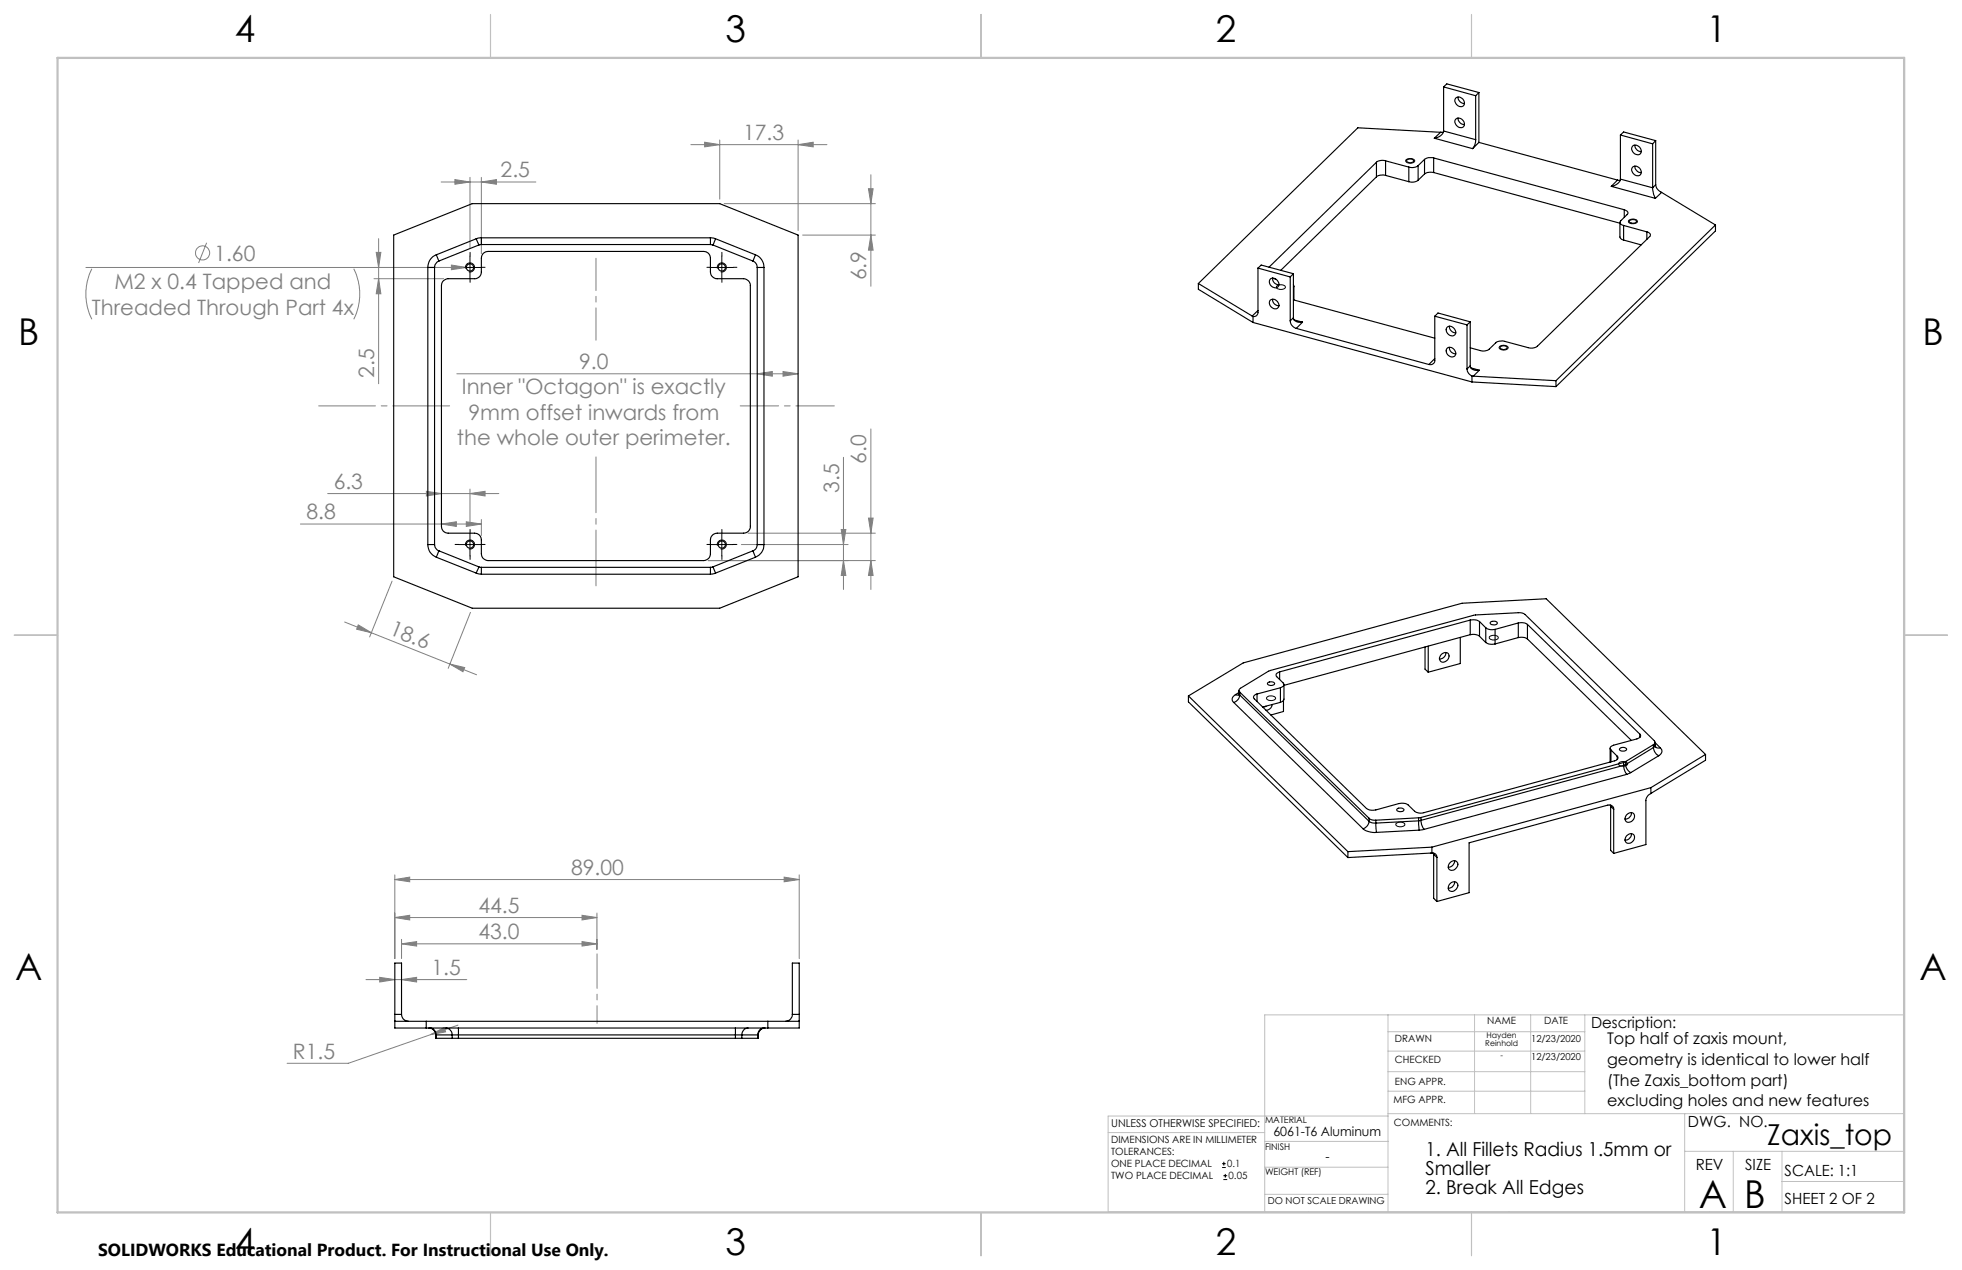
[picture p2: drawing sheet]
<svg xmlns="http://www.w3.org/2000/svg" width="432mm" height="279mm" viewBox="0 0 432 279" stroke-linecap="round" stroke-linejoin="round" font-family="sans-serif">
<g fill="none" stroke="#808080" stroke-width=".22">
<path d="M100.1 39.5l3.3 .5-3.3 .5zM103.4 39v15.5M105.9 39v16.8M152 31.8h30M155.1 31.3l3.3 .5-3.3 .5zM158.4 30.8v13M175.6 31.8l3.4-.5v1zM175.6 30.8v19.9M191.7 38.5v24.5M18.9 58.8h85.3M20.2 59.1a12.5 12.5 0 0 0 0 11.1M45.5 53.4l-1.8 4.5"/>
<path d="M77.9 59.1a12.5 12.5 0 0 1 0 11.1M82.8 55.5h1l-.5 3.3zM83.3 52.5v31.9M97.1 40h20.8M99.3 58.3l3.3 .5-3.3 .5zM105.9 40l3.4-.5v1zM159.4 44.8h33.3M176.6 51.7h16.1M191.1 41.5h1.1l-.5 3.3zM191.7 51.7l.5 3.3h-1.1zM82.3 61.3h15.3M83.3 61.3l.5 3.3h-1z"/>
<path d="M100.5 82.2h75.1M166.7 82.2l3.3-.5v1.1zM172.3 81.7l3.3 .5-3.3 .6zM191.7 94.4v35.3M66.1 115.3h39.8M72.1 108.6h37.7M93.8 108.1l3.4 .5-3.4 .5zM97.2 115.3l3.2-.5v1zM102.6 114.8l3.3 .5-3.3 .5zM103.4 108.6l3.4-.5v1zM103.4 107.6v7.9M105.9 114.3v3.5"/>
<path d="M163.2 119.8h23.5M164.6 117.3h28.1M185.1 116.5h1.1l-.6 3.3zM185.6 100.6v29.1M191.1 114h1.1l-.5 3.3zM75.8 136.8l29.1 11.6M78.8 137.5l2.9 1.7-3.2-.8zM86.3 127.8l-4.9 12.3M103.5 134.7l-4.9 12.3M155.9 123.3h36.8M185.6 123.3l.6 3.3h-1.1zM191.7 123.3l.5 3.3h-1.1z"/>
<path d="M99 146.1l3.3 .8-.4 .9zM86.9 193.5l3.3-.5v1zM86.9 192.5v18.4M86.9 193.5h89M172.6 193l3.3 .5-3.3 .5zM175.9 192.5v18.4M80.5 215.5h22.2M83.6 215l3.3 .5-3.3 .5zM86.9 201.9l3.3-.5v1zM86.9 201.9h44.5M88.4 207.6l3.3-.4v.9zM88.4 215.5l3.3-.5v1z"/>
<path d="M88.4 206.7v4.2M88.4 207.6h43M128.1 207.2l3.3 .4-3.3 .5zM128.1 201.4l3.3 .5-3.3 .5zM131.4 200.9v8M94.8 227.6l3-1.5 .3 .9zM100.8 225.5l-24.1 8.4h-13.5"/>
<circle cx="44.6" cy="55.6" r="1.56"/>
</g>
<g fill="none" stroke="#000" stroke-width=".22">
<path d="M309.5 35.1a1.34 1.34 0 0 1 1.9 .3 1.22 1.22 0 0 1-2-.1zM100.9 58.8h5M102.5 59.1a.99 .99 0 0 1 .9-1.2 .99 .99 0 0 1 1 1 .99 .99 0 0 1-1.2 .9M103.4 56.3v5M156.4 58.8h5M157.9 59.1a.99 .99 0 0 1 .9-1.2 .99 .99 0 0 1 1 1 .99 .99 0 0 1-1.2 .9M158.9 56.3v5M358.4 48.5a1.22 1.22 0 0 1 2 .3 1.29 1.29 0 0 1-2 0zM281 63a1.28 1.28 0 0 1 1.9 .2 1.21 1.21 0 0 1-2-.1zM330 76.2a1.34 1.34 0 0 1 1.9 .3 1.22 1.22 0 0 1-2-.1zM100.9 119.8h5M103.4 117.3v5"/>
<path d="M156.4 119.8h5M158.9 117.3v5M102.5 120.1a.99 .99 0 0 1 .9-1.3 .99 .99 0 0 1 1 1.1 .99 .99 0 0 1-1.2 .9M157.9 120.1a.99 .99 0 0 1 .9-1.3 .99 .99 0 0 1 1 1.1 .99 .99 0 0 1-1.2 .9M278.9 153.4a1.29 1.29 0 0 1 1.8 .2 1.21 1.21 0 0 1-2 0zM327.9 140a1.26 1.26 0 0 1 1.8 .3 1.2 1.2 0 0 1-1.9-.1zM356.3 167.8a1.12 1.12 0 0 1 1.9 .4 1.29 1.29 0 0 1-2-.2zM307.3 181.1a1.26 1.26 0 0 1 1.9 .3 1.21 1.21 0 0 1-2-.1zM269 256.9h.8M269 256h.8M269.2 259.5h.9M269.2 258.7h.9"/>
<path d="M269.3 255.6v.8M269.7 258.3v.8"/>
</g>
<path d="M131.2 56.8v18" fill="none" stroke="#808080" stroke-width=".22" stroke-dasharray="15.2 1.3 1.3 1.3" stroke-dashoffset="8.1"/>
<path d="M99 89.3h-28.9" fill="none" stroke="#808080" stroke-width=".22" stroke-dasharray="15.2 1.3 1.3 1.3" stroke-dashoffset="2.7"/>
<path d="M131.2 128.9v-28.4" fill="none" stroke="#808080" stroke-width=".22" stroke-dasharray="15.2 1.3 1.3 1.3" stroke-dashoffset="3"/>
<path d="M183.6 89.3h-20.7" fill="none" stroke="#808080" stroke-width=".22" stroke-dasharray="15.2 1.3 1.3 1.3" stroke-dashoffset="6.8"/>
<path d="M131.4 209.9v15.3" fill="none" stroke="#808080" stroke-width=".22" stroke-dasharray="15.2 1.3 1.3 1.3" stroke-dashoffset="7.6"/>
<path d="M418.9 223.3v43.3" fill="none" stroke="#c0c0c0" stroke-width=".22" stroke-dasharray="15.2 1.3 1.3 1.3" stroke-dashoffset="5"/>
<g fill="none" stroke="#c0c0c0" stroke-width=".22">
<path d="M305.5 223.3v43.3M305.5 235.8h43.3M305.5 231.2h43.3M305.5 227h43.3M324.5 223.3v21.7M336.9 223.3v21.7M348.8 223.3v21.7M243.9 249.2h34.4M278.3 256.8h27.2M278.3 251.1h27.3M305.5 245h113.4M305.5 240.1h43.3"/>
<path d="M305.5 245.5h-61.6v21.1h175M370.8 245v21.6M370.8 253.3h48.1M381.5 253.3v13.3M392.2 259.9h26.7M392.2 253.3v13.3M278.3 262.7h27.2M418.9 265.1v-41.8h-140.6v43.3"/>
</g>
<path d="M108 3.2v9.5M215.9 3.2v9.5M323.8 3.2v9.5M3.1 139.7h9.6M419.1 139.7h9.5M108 266.7v9.6M215.9 266.7v9.6M323.8 266.7v9.6" fill="none" stroke="#c0c0c0" stroke-width=".25"/>
<path d="M12.7 12.7h406.4v254h-406.4z" fill="none" stroke="#c0c0c0" stroke-width=".5"/>
<g fill="none" stroke="#000" stroke-width=".22" stroke-dasharray="15.2 1.3 1.3 1.3">
<path d="M101 58.8h-.8M103.5 56.3v-.8M106 58.8h.8M156.4 58.8h-.8M158.9 56.3v-.8M161.4 58.8h.8M103.5 61.3v.8M158.9 61.3v.8M101 119.8h-.8M103.5 117.3v-.8M106 119.8h.8M156.4 119.8h-.8"/>
<path d="M158.9 117.3v-.8M161.4 119.8h.8M103.5 122.3v.8M158.9 122.3v.8"/>
</g>
<g fill="#808080">
<path d="M99.3 58.3l3.3 .5-3.3 .5z"/>
<path d="M99 146.1l3.3 .8-.4 .9zM78.8 137.5l2.9 1.7-3.2-.8z"/>
<path d="M105.9 40l3.4-.5v1zM100.1 39.5l3.3 .5-3.3 .5zM103.4 108.6l3.4-.5v1zM93.8 108.1l3.4 .5-3.4 .5zM172.3 81.7l3.3 .5-3.3 .6zM166.7 82.2l3.3-.5v1.1z"/>
<path d="M155.1 31.3l3.3 .5-3.3 .5zM175.6 31.8l3.4-.5v1zM97.2 115.3l3.2-.5v1zM102.6 114.8l3.3 .5-3.3 .5zM88.4 207.6l3.3-.4v.9zM128.1 207.2l3.3 .4-3.3 .5zM86.9 201.9l3.3-.5v1zM128.1 201.4l3.3 .5-3.3 .5zM83.6 215l3.3 .5-3.3 .5zM88.4 215.5l3.3-.5v1zM86.9 193.5l3.3-.5v1zM172.6 193l3.3 .5-3.3 .5zM94.8 227.6l3.3-.6-.3-.9z"/>
<path d="M185.6 123.3l.6 3.3h-1.1zM185.1 116.5h1.1l-.6 3.3zM191.7 123.3l.5 3.3h-1.1zM191.1 114h1.1l-.5 3.3z"/>
<path d="M82.8 55.5h1l-.5 3.3zM83.3 61.3l.5 3.3h-1zM191.1 41.5h1.1l-.5 3.3zM191.7 51.7l.5 3.3h-1.1z"/>
</g>
<g fill="none" stroke="#000" stroke-width=".25">
<path d="M317.7 19.1l7.1 2M317.7 19.1v9.7M317.7 19.1l.7-.6 7.1 1.9M302.9 35.7l-23.6 23.1M302.9 35.7v3.2M302.9 38.9l-21 20.6M304.9 35.4a2.22 2.22 0 0 0-2 .3M304.9 38.6a2.22 2.22 0 0 0-2 .3M304.9 35.4l5.2 1.4M304.9 35.4v3.2M304.9 38.6l5.2 1.4M309.7 35.2a.99 .99 0 0 1 1.5 .2 .91 .91 0 0 1-1.6-.1z"/>
<path d="M310.1 36.8v3.2M312.1 36.4a2.26 2.26 0 0 1-2 .4M312.1 39.7a2.26 2.26 0 0 1-2 .3M312.1 36.4v3.3M313.5 35.1l-1.4 1.3M313.5 35.1v3.2M313.5 38.3l-1.4 1.4M315.5 34.7a2.22 2.22 0 0 0-2 .4M315.5 38a2.54 2.54 0 0 0-2 .3M315.5 34.7l42 11.4M315.5 34.7v3.3M315.5 38l41 11.1"/>
<path d="M315.7 30.4l8.4 2.3M317 29.1l-18.2-1-35.1 34.3M317 29.1l-1.3 1.3M317.7 29.1h-.7M317.7 28.8a2.19 2.19 0 0 1-2 1.6M317.7 28.8l7.1 1.9M320.4 21.5a1.23 1.23 0 0 1 1.6 .3 1.23 1.23 0 0 1 0 1.6 1.28 1.28 0 0 1-1.4-.4 1.28 1.28 0 0 1-.2-1.5zM320.4 26.2a1.21 1.21 0 0 1 1.5 .2 1.21 1.21 0 0 1 .1 1.6 1.26 1.26 0 0 1-1.4-.4 1.26 1.26 0 0 1-.2-1.4zM320.9 21.3a1.44 1.44 0 0 0 1.4 1.5M320.9 26a1.44 1.44 0 0 0 1.4 1.4M324.8 30.7a2.86 2.86 0 0 1-.7 2M324.8 21.1v9.6"/>
<path d="M325.5 31.3l-1.4 1.4M325.5 31.3l30.5 8.3M325.5 20.4l-.7 .7M325.5 20.4v10.9M356 39.6l.6 .1M356 39.6l-1.4 1.4M356.6 39.4a2.19 2.19 0 0 1-2 1.6M356.6 29.7l7.1 1.9M356.6 29.7l.7-.7 7.1 1.9M356.6 39.4l7.1 1.9M356.6 29.7v9.7M359.3 36.7a1.23 1.23 0 0 1 1.6 .3 1.23 1.23 0 0 1 0 1.6 1.28 1.28 0 0 1-1.4-.4 1.28 1.28 0 0 1-.2-1.5z"/>
<path d="M359.3 32.1a1.23 1.23 0 0 1 1.6 .3 1.23 1.23 0 0 1 0 1.5 1.28 1.28 0 0 1-1.4-.3 1.28 1.28 0 0 1-.2-1.5zM359.8 31.9a1.5 1.5 0 0 0 1.4 1.5M359.8 36.5a1.5 1.5 0 0 0 1.4 1.5M363.7 31.6v9.7M364.4 30.9l-.7 .7M364.4 30.9v9.7M86.6 51.7l17.3-6.9h54.5l17.2 6.9v75.2l-17.2 6.9h-54.5l-17.3-6.9zM94.2 58.8h1.4M94.2 58.8v61M95.6 58.8v61M96 56.1l.6 1.3M96 56.1a2.91 2.91 0 0 0-1.8 2.7"/>
<path d="M96.6 57.4a1.63 1.63 0 0 0-1 1.4M104.8 52.5l.6 1.4M104.8 52.5l-8.8 3.6M105.4 53.9l-8.8 3.5M105.9 53.8l-.5 .1M105.9 52.3l-1.1 .2M105.9 52.3v1.5M105.9 53.8h50.5M105.9 52.3h50.5M156.4 53.8l.5 .1M156.4 52.3v1.5M156.4 52.3l1.1 .2"/>
<path d="M156.9 53.9l8.8 3.5M157.5 52.5l-.6 1.4M157.5 52.5l8.8 3.6M165.7 57.4a1.48 1.48 0 0 1 1 1.4M166.3 56.1l-.6 1.3M166.3 56.1a2.91 2.91 0 0 1 1.8 2.7M166.7 58.8h1.4M166.7 58.8v61M168.1 58.8v61M276.9 59v9.7a.89 .89 0 0 1-1.1 .9M276.9 59l7.1 1.9M276.9 59l.7-.7 7.1 1.9"/>
<path d="M354.6 41l9.7 2.6M356.5 48.9v3.3l.4 .4 .4 .2M357.3 49.6l5.1 1.4M357.3 49.6v3.2M357.3 52.8l3.9 1.1M357.5 46.1a.66 .66 0 0 1 .6 .4 .66 .66 0 0 1 0 .7l-1.4 1.4a.65 .65 0 0 0 0 .7 .65 .65 0 0 0 .6 .3M357.5 46.1v1.7M358.7 48.5a1 1 0 0 1 1.5 .3 1.05 1.05 0 0 1-1.6 0zM362.4 51a.65 .65 0 0 1 .7 .3 .65 .65 0 0 1 0 .7l-24.8 24.2a2.26 2.26 0 0 1-2 .3l-5.1-1.4a2.22 2.22 0 0 0-2 .3l-1.4 1.4a2.22 2.22 0 0 1-2 .3l-2.2-.6M362.4 51v1.7M363.7 41.3l.3 1.6 .3 .7M364.4 40.6a2.19 2.19 0 0 0 1.3 1.7"/>
<path d="M364.4 40.6l-.7 .7M365.7 42.3l-1.4 1.3M365.7 42.3l11.8 7.2M377.5 49.5l-35.1 34.2M377.5 49.5v1.3l-35.1 34.3M97.6 61.8l1-.5h5.8a1.45 1.45 0 0 0 1.5-1.5v-3a1.45 1.45 0 0 1 1.5-1.5h47.5a1.45 1.45 0 0 1 1.5 1.5v3a1.51 1.51 0 0 0 1.5 1.5h5.8a1.51 1.51 0 0 1 1.4 1.5v53a1.45 1.45 0 0 1-1.4 1.5h-5.8a1.51 1.51 0 0 0-1.5 1.5v3a1.51 1.51 0 0 1-1.5 1.5h-47.5a1.51 1.51 0 0 1-1.5-1.5v-3a1.45 1.45 0 0 0-1.5-1.5h-5.8a1.45 1.45 0 0 1-1.4-1.5v-53l.1-.5zM263.7 62.4l11.9 7.1M263.7 62.4v1.2l12.1 7.3M275.6 69.5l.2 .1M275.8 69.6v1.3M275.8 70.9l48.2 13.1M276.9 68.3l-1.3 1.2"/>
<path d="M279.6 61.4a1.23 1.23 0 0 1 1.5 .3 1.23 1.23 0 0 1 0 1.5 1.28 1.28 0 0 1-1.4-.4 1.28 1.28 0 0 1-.1-1.4zM279.6 66a1.23 1.23 0 0 1 1.5 .3 1.23 1.23 0 0 1 0 1.5 1.28 1.28 0 0 1-1.4-.3 1.28 1.28 0 0 1-.1-1.5zM280.1 61.2a1.39 1.39 0 0 0 1.4 1.5M280.1 65.8a1.39 1.39 0 0 0 1.4 1.5M280.1 61.2l.7 .2M280.1 61.2h.1M284 70.6a1.83 1.83 0 0 0 1.3 1.6M284 60.9v9.7M284.7 62.7v.5M284.7 69.9a1.5 1.5 0 0 0 2 1M284.7 66l31.1 8.4M284.7 60.2l-.7 .7"/>
<path d="M284.7 60.2v9.7M284.7 69.9l-.7 .7M284.8 62.9v3.1M284.8 70.4l1.9 .5M285.3 72.2l29.2 8M286.7 70.9l-1.4 1.3M315.8 69.6v9.6a.98 .98 0 0 1-1.3 1M315.8 69.6l7.1 1.9M315.8 69.6l.7-.7 7.1 1.9M315.8 78.9l-1.3 1.3M318.4 76.7a1.22 1.22 0 0 1 1.6 .1 1.22 1.22 0 0 1 .1 1.6 1.27 1.27 0 0 1-1.4-.3 1.27 1.27 0 0 1-.3-1.4zM318.4 72.1a1.21 1.21 0 0 1 1.5 .1 1.21 1.21 0 0 1 .2 1.5 1.25 1.25 0 0 1-1.4-.2 1.25 1.25 0 0 1-.3-1.4z"/>
<path d="M319 71.8a1.45 1.45 0 0 0 1.4 1.4M319 76.4a1.39 1.39 0 0 0 1.4 1.5M322.9 71.5v9.7M323.6 70.8l-.7 .7M323.6 70.8v9.7M330.2 76.3a1.01 1.01 0 0 1 1.5 .2 .91 .91 0 0 1-1.6-.1zM322.9 81.2a1.81 1.81 0 0 0 1.1 1.5M323.6 80.5a1.44 1.44 0 0 0 2 1M323.6 80.5l-.7 .7M323.7 80.9l1.9 .6M324 82.7l.2 .1M324 82.7v1.3"/>
<path d="M324 84l18.4 1.1M324.2 82.8l18.2 .9M325.6 81.5l-1.4 1.3M342.4 83.7v1.4M94.2 119.8a2.91 2.91 0 0 0 1.8 2.8M94.2 119.8h1.4M95.6 119.8a1.52 1.52 0 0 0 1 1.4M166.7 119.8a1.39 1.39 0 0 1-1 1.4M166.7 119.8h1.4M168.1 119.8a2.91 2.91 0 0 1-1.8 2.8M96 122.6l8.8 3.5M96.6 121.2l-.6 1.4"/>
<path d="M96.6 121.2l8.8 3.5M104.8 126.1l1.1 .2M105.4 124.7l.5 .1M105.4 124.7l-.6 1.4M105.9 124.8v1.5M105.9 124.8h50.5M105.9 126.3h50.5M156.4 124.8v1.5M156.9 124.7l-.5 .1M156.9 124.7l.6 1.4M157.5 126.1l-1.1 .2M165.7 121.2l.6 1.4"/>
<path d="M165.7 121.2l-8.8 3.5M166.3 122.6l-8.8 3.5M323.6 136.4a2.67 2.67 0 0 1 2 .3M323.6 139.6a2.48 2.48 0 0 1 2 .4M323.6 136.4v3.2M323.6 136.4l-42 11.4M323.6 139.6l-41 11.2M325.6 136.7l1.4 1.4M325.6 136.7v3.3M325.6 140l1.4 1.4M327 138.1a2.41 2.41 0 0 0 2 .4M327 138.1v3.3"/>
<path d="M328.2 136.8a.89 .89 0 0 1 1.3 .4 1.02 1.02 0 0 1-1.6-.2zM329 138.5v3.2M334.2 137.1a2.54 2.54 0 0 1 2 .3M334.2 137.1l-5.2 1.4M334.2 137.1v3.2M336.2 137.4l24.7 24.1M336.2 137.4v3.2M261.5 153.1l12.1-7.3 48.2-13.1 18.5-1 35.1 34.3M261.5 153.1l35.2 34.3M261.5 153.1v1.3l35.2 34.3M271.5 154.6l28.5 27.7M271.9 152.8a1 1 0 0 0-.4 1.8"/>
<path d="M271.9 152.8h.8M272.7 152.5l-.1 .4M272.7 152.5l.1 .4M272.7 151.9v.6M272.7 152.4l-.8 .4M272.8 152.3a.49 .49 0 0 1 .2-.9l6.5-3.9 44.9-12.2 10.2-.5 1 .4 28.5 27.8a.51 .51 0 0 1-.2 .8M272.8 152.9a1.86 1.86 0 0 1-1.3 1.7M272.8 152.3l28.5 27.7M272.8 152.9l28.5 27.8M272.8 152.3v.6M276.6 152.7a.66 .66 0 0 0-.6 .3 .66 .66 0 0 0 0 .7l24.7 24.2a2.59 2.59 0 0 0 2.1 .3l5.1-1.4a2.54 2.54 0 0 1 2 .3l1.4 1.4a2.26 2.26 0 0 0 2.1 .3l41.9-11.4a.64 .64 0 0 0 .7-.3 .64 .64 0 0 0-.1-.7M276.6 152.7v1.6"/>
<path d="M278.6 155.4l-.7 .2M279 150.2a.96 .96 0 0 1 1.5 .3 .98 .98 0 0 1-1.6-.1zM280 155l-.3 .8-.5 .3-.6 .1M281.6 147.8a.66 .66 0 0 0-.7 .3 .66 .66 0 0 0 .1 .8l1.4 1.3a.66 .66 0 0 1 0 .8 .66 .66 0 0 1-.6 .3M281.6 147.8v1.7M281.8 151.3l-5.2 1.4M281.8 151.3v3.2M281.8 154.5l-3.9 1M282.5 154.1v2.4l-2.8 .8M282.6 150.6v3.3l-.2 .3-.6 .3M313.6 142.3v4.9l.7 .7M314.3 142.2v5.7"/>
<path d="M317.3 143.9a.93 .93 0 0 1 1.4-.2 .93 .93 0 0 1-.1 1.5 .94 .94 0 0 1-1.1 .5 .94 .94 0 0 1-.7-1zM318.2 143.5a1.39 1.39 0 0 1-1.4 1.5M321.4 140.2v5.8l-7.1 1.9M327 141.4a2.59 2.59 0 0 0 2 .3M334.2 140.3a2.54 2.54 0 0 1 2 .3M334.2 140.3l-5.2 1.4M336.2 140.6l22.8 22.3M307.6 177.9a.89 .89 0 0 1 1.4 .4 1.02 1.02 0 0 1-1.6-.2zM312.2 179.9l-9.4 .5M312.2 179.9v.7M312.7 179.8l-.5 .1M312.7 179.8v.7"/>
<path d="M354.4 164.6v3.1M354.4 177.1l.1 .3M354.5 177.4l.6 .6M354.5 177.4v9.7l.6 .6M354.5 165l1.4 1.4M354.5 165v2.6M355.1 178a.98 .98 0 0 0-1.3-.9l-30.5 8.3v11l-7.1 1.9M355.1 178v9.7M355.9 166.4v.7M356.5 164.7a1.05 1.05 0 0 1 1.5 .1 .96 .96 0 0 1-1.6 0zM357.3 168.4a3.3 3.3 0 0 0 .7 2M357.3 167.7v.7"/>
<path d="M357.3 167.7l-44.6 12.1M357.3 168.4l-44.6 12.1M357.8 167.5l-.5 .2M357.8 168.2l-.5 .2M357.8 168.2a2.07 2.07 0 0 0 1.1 1.8M357.8 167.5v.7M358 179.3a.93 .93 0 0 1 1-.5 .93 .93 0 0 1 .7 .9 1.22 1.22 0 0 1-1.9 .9l-.1-.8zM358 170.4l-44.6 12.1M358.9 170l-.9 .4M359.1 178.8a1.5 1.5 0 0 1-1.5 1.4M360.9 161.5a.66 .66 0 0 1 0 .7 .66 .66 0 0 1-.6 .4l-5.2 1.3a.64 .64 0 0 0-.6 .3 .64 .64 0 0 0 0 .8M360.9 161.5v.7"/>
<path d="M363.3 174.6a1.81 1.81 0 0 0-1.1 1.5v9.7l-7.1 1.9M363.3 173.3l-48.2 13.1M363.3 173.3v1.3M363.9 164.5a2.2 2.2 0 0 0 1.2 1.8M363.9 163.8l-6.1 3.7M363.9 164.5l-6.1 3.7M363.9 163.8v.7M364.3 164l.1 .3M364.3 164l-.4 .5M364.3 163.3v.7M364.3 163.4l1.1 1.1M364.3 164.3l.4 .2h.7"/>
<path d="M365.1 166.3l-6.2 3.7M365.4 164.5a1 1 0 0 1-.3 1.8M375.4 166v1.3l-12.1 7.3M375.4 166l-12.1 7.3M296.7 187.4v1.3M300 182.3a4.2 4.2 0 0 0 2.9 .8M301.3 180a1.76 1.76 0 0 0 1.5 .4M301.3 180.7l.6 .3 .9 .1M301.3 180.7a1.84 1.84 0 0 1-1.3 1.6M301.3 180v.7M302.8 181.1l.1 2M302.8 180.4v.7"/>
<path d="M312.2 180.6l.1 2M312.2 180.6l-9.4 .5M312.3 182.6l-9.4 .5M312.7 180.5l-.5 .1M312.7 180.5a3.1 3.1 0 0 0 .7 2M313.4 182.5l-1.1 .1M315.1 187.7l-18.4 1M315.1 187.7a.89 .89 0 0 1 1.1 .9M315.1 186.4v1.3M315.1 186.4l-18.4 1M315.5 187.7v.3M315.5 188v9.6l.7 .7"/>
<path d="M315.5 188l.7 .6M316.2 188.6v9.7M319.2 194.4a.93 .93 0 0 1 1.4-.2 .93 .93 0 0 1-.1 1.4 .97 .97 0 0 1-1.5 .3 .97 .97 0 0 1 .2-1.5zM319.2 189.8a.92 .92 0 0 1 1.4-.3 .92 .92 0 0 1-.1 1.5 .95 .95 0 0 1-1.5 .3 .95 .95 0 0 1 .2-1.5zM320.1 189.3a1.5 1.5 0 0 1-1.4 1.5M320.1 194a1.5 1.5 0 0 1-1.4 1.4M358 183.9a.93 .93 0 0 1 1-.5 .93 .93 0 0 1 .7 .9 1.13 1.13 0 0 1-.7 1.1 1.13 1.13 0 0 1-1.3-.4v-.5zM359.1 183.4a1.5 1.5 0 0 1-1.5 1.5M86.9 224.6h89M86.9 223.2v1.4M86.9 224.6v1.6h89v-1.6M86.9 223.2v-11.3h1.5v11.3"/>
<path d="M86.9 223.2h1.5M88.4 223.2a1.49 1.49 0 0 0 1.5 1.5M93.8 224.7v1.5M94.4 226.2a1.51 1.51 0 0 1 1.5 1.5M94.6 226.2a1.52 1.52 0 0 1 1.4 1.5M95.9 227.7h.1M95.9 227.7l.1 .7M96 227.7h3.5M96 228.4h3.5M96 227.7v.7M98.1 226.2a1.51 1.51 0 0 1 1.4 1.5M99.5 227.7h1.4"/>
<path d="M99.5 228.4h1.4M99.5 227.7v.7M100.9 226.2v1.5M100.9 227.7h61M100.9 227.7v.7M100.9 228.4h61M161.9 226.2v1.5M161.9 227.7h1.4M161.9 228.4h1.4M161.9 227.7v.7M163.3 227.7h3.5M163.3 227.7v.7"/>
<path d="M163.3 228.4h3.5M164.6 226.2a1.45 1.45 0 0 0-1.3 1.5M166.8 227.7h.1M166.8 227.7v.7M166.9 227.7l-.1 .7M168.2 226.2a1.45 1.45 0 0 0-1.4 1.5M168.4 226.2a1.51 1.51 0 0 0-1.5 1.5M169 224.7v1.5M174.4 223.2a1.49 1.49 0 0 1-1.5 1.5M174.4 223.2v-11.3h1.5v11.3M174.4 223.2h1.5M175.9 223.2v1.4"/>
<circle cx="103.4" cy="58.8" r=".81"/>
<circle cx="158.9" cy="58.8" r=".81"/>
<circle cx="103.4" cy="119.8" r=".81"/>
<circle cx="158.9" cy="119.8" r=".81"/>
</g>
<g font-size="8.5">
<text x="373.9" y="265.7">A</text>
<text x="383.8" y="265.7">B</text>
</g>
<g font-size="8.1">
<text x="51.7" y="9.3">4</text>
<text x="159.7" y="9.3">3</text>
<text x="267.6" y="9.3">2</text>
<text x="375.6" y="9.3">1</text>
<text x="4" y="76">B</text>
<text x="423.1" y="76">B</text>
<text x="3.3" y="215.7">A</text>
<text x="422.4" y="215.7">A</text>
<text x="51.7" y="276">4</text>
<text x="159.7" y="276">3</text>
<text x="267.6" y="276">2</text>
<text x="375.6" y="276">1</text>
</g>
<text font-size="6.3" x="389" y="251.9">Zaxis_top</text>
<g font-size="4.7" fill="#808080">
<text x="163.5" y="30.8">17.3</text>
<text x="110.2" y="39">2.5</text>
<text x="47.2" y="57.3">1.60</text>
<text x="25.2" y="63.7">M2 x 0.4 Tapped and</text>
<text x="190.7" y="61.7" transform="rotate(-90 190.7 61.7)">6.9</text>
<text x="20.2" y="69.2">Threaded Through Part 4x</text>
<text x="82.3" y="83.1" transform="rotate(-90 82.3 83.1)">2.5</text>
<text x="127.5" y="81.2">9.0</text>
<text x="101.7" y="86.7">Inner &quot;Octagon&quot; is exactly</text>
<text x="103.1" y="92.3">9mm offset inwards from</text>
<text x="100.6" y="97.9">the whole outer perimeter.</text>
<text x="73.4" y="107.6">6.3</text>
<text x="190.7" y="102.1" transform="rotate(-90 190.7 102.1)">6.0</text>
<text x="184.7" y="108.4" transform="rotate(-90 184.7 108.4)">3.5</text>
<text x="67.4" y="114.3">8.8</text>
<text x="85.5" y="139.6" transform="rotate(22 85.5 139.6)">18.6</text>
<text x="125.7" y="192.5">89.00</text>
<text x="105.3" y="200.8">44.5</text>
<text x="105.3" y="206.6">43.0</text>
<text x="95" y="214.5">1.5</text>
<text x="64.5" y="232.9">R1.5</text>
</g>
<g font-size="4.2">
<text x="313.7" y="254.3">1. All Fillets Radius 1.5mm or</text>
<text x="313.7" y="258.5">Smaller</text>
<text x="313.7" y="262.7">2. Break All Edges</text>
</g>
<text font-size="3.8" x="21.6" y="276.3">SOLIDWORKS Educational Product. For Instructional Use Only.</text>
<g font-size="3.5">
<text x="353.7" y="229.8">Top half of zaxis mount,</text>
<text x="353.7" y="234.3">geometry is identical to lower half</text>
<text x="353.7" y="238.8">(The Zaxis_bottom part)</text>
<text x="353.7" y="243.4">excluding holes and new features</text>
</g>
<g font-size="3.4">
<text x="350.2" y="226.2">Description:</text>
<text x="371.5" y="247.9">DWG. NO.</text>
<text x="373.2" y="257.5">REV</text>
<text x="384.1" y="257.5">SIZE</text>
<text x="392.8" y="258.7">SCALE: 1:1</text>
<text x="392.8" y="264.9">SHEET 2 OF 2</text>
</g>
<g font-size="2.8">
<text x="280.2" y="250">6061-T6 Aluminum</text>
<text x="291.7" y="255.5">-</text>
</g>
<text font-size="2.4" x="244.5" y="247.8">UNLESS OTHERWISE SPECIFIED:</text>
<g font-size="2.2">
<text x="327.3" y="225.4">NAME</text>
<text x="339.8" y="225.4">DATE</text>
<text x="307" y="233.8">CHECKED</text>
<text x="307" y="229.3">DRAWN</text>
<text x="307" y="238.6">ENG APPR.</text>
<text x="306.7" y="242.7">MFG APPR.</text>
<text x="244.5" y="251.5">DIMENSIONS ARE IN MILLIMETER</text>
<text x="306.8" y="247.7">COMMENTS:</text>
<text x="244.5" y="254.2">TOLERANCES:</text>
<text x="244.5" y="256.8">ONE PLACE DECIMAL</text>
<text x="270.1" y="256.8">0.1</text>
<text x="244.5" y="259.5">TWO PLACE DECIMAL</text>
<text x="270.4" y="259.5">0.05</text>
</g>
<g font-size="2.1">
<text x="337" y="229.3">12/23/2020</text>
<text x="337" y="233.1">12/23/2020</text>
<text x="279" y="264.9">DO NOT SCALE DRAWING</text>
</g>
<g font-size="2">
<text x="278.4" y="247.1">MATERIAL</text>
<text x="278.4" y="253">FINISH</text>
<text x="278.4" y="258.5">WEIGHT (REF)</text>
</g>
<g font-size="1.8">
<text x="326.9" y="230">Reinhold</text>
<text x="327.2" y="228.3">Hayden</text>
<text x="330.2" y="232.9">-</text>
</g>
</svg>
